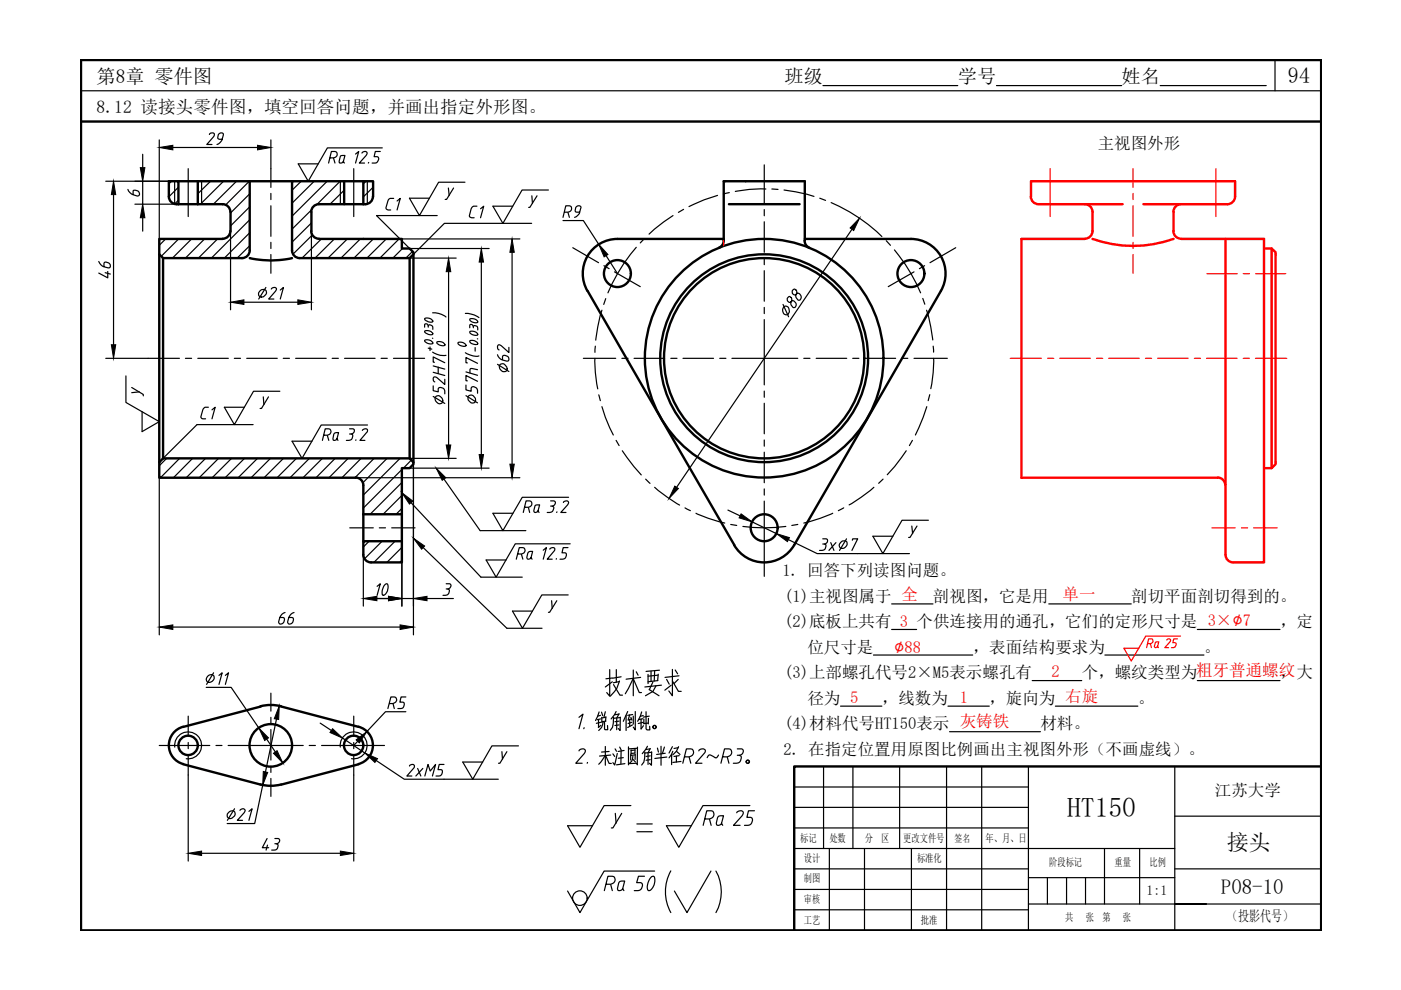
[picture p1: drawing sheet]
<svg xmlns="http://www.w3.org/2000/svg" width="297mm" height="210mm" viewBox="0 0 297 210" stroke-linecap="round" stroke-linejoin="round" font-family="sans-serif">
<g fill="none" stroke="#000" stroke-width=".25">
<path d="M70 33.5h.7a.74 .74 0 0 0 .7-.5 .74 .74 0 0 0-.1-.8l-1-.1-.6 2.5M70.7 33.6l.3 1M72.8 34.2l-.3 .3h-.5l-.1-.4 .4-1.1h.8l-.3 1.2 .2 .4M75.4 32.7l.7-.6-.7 2.5M76.7 32.5l.1-.2a.64 .64 0 0 1 1 .1l-.2 .6-1.4 1.6h1.1M78.2 34.4l-.1 .2M80.6 32.1h-1l-.3 1.1 .9 .1a.94 .94 0 0 1-.7 1.3h-.6M81.1 31.4h-11.7l-4.1 7-2.1-3.7h4.3M95.1 39.9l.1 1.6M96.2 39.9l-1.5 2.4h-.3M98.6 38.6h-5.6l-4.1 7.1-2.1-3.7h4.2M112.8 41.5l.1 1.6"/>
<path d="M113.9 41.5l-1.6 2.5h-.2M116.3 40.3h-5.6l-4.1 7.1-2.1-3.7h4.2M26.7 79.7v5.6l7.1 4.1-3.7 2.1v-4.2M55.8 84.1l.2 1.7M56.9 84.1l-1.5 2.5h-.3M59.3 83h-5.6l-4 7-2.1-3.7h4.2M68.7 92.3h.7a.7 .7 0 0 0 .8-.6 .7 .7 0 0 0-.5-.8h-.8l-.5 2.5M69.4 92.4l.3 1M71.4 93l-.4 .4-.4-.1 .2-1.2 .2-.3 .8-.1-.4 1.3 .3 .4M74.1 92l.5 .1 .2 .2a.98 .98 0 0 1-.4 .9 .98 .98 0 0 1-1 .2M74.1 90.9h.8a.61 .61 0 0 1 .2 .7 .61 .61 0 0 1-.6 .4M75.5 93.2l-.1 .2"/>
<path d="M76.8 91.3l.1-.2a.54 .54 0 0 1 .6-.3 .54 .54 0 0 1 .4 .5l-1.6 2.1h1.1M77.9 90.1h-9.8l-4.1 7.1-2.1-3.7h4.3M109.8 117.5h.8a.7 .7 0 0 0 .7-.6 .7 .7 0 0 0-.4-.8h-.8l-.6 2.5M110.6 117.5l.3 1.1M112.6 118.2l-.5 .4-.3-.1-.1-.4 .2-.9 .2-.2 .8-.1-.3 1.3 .2 .4M115.2 116.7l.7-.6-.7 2.5M116.6 116.4v-.1a.54 .54 0 0 1 .6-.3 .54 .54 0 0 1 .4 .5l-1.6 2.1h1.1M118 118.4l-.1 .2M120.4 116.1h-1l-.2 1.1h.6l.2 .1 .1 .5a.79 .79 0 0 1-.8 .8h-.6M120.6 105.4h-9.9l-4.1 7.1-2.1-3.7h4.2M120.9 115.3h-11.7l-4 7.1-2.1-3.7h4.2M193.3 111.5l.2 1.6"/>
<path d="M194.4 111.5l-1.5 2.4h-.3M196.8 110.3h-5.6l-4 7.1-2.1-3.7h4.2M117 127.4l.1 1.6M118.1 127.4l-1.6 2.4h-.2M120.5 126.1h-5.6l-4.1 7.1-2.1-3.6h4.2M106.4 159.4l.1 1.6M107.5 159.4l-1.5 2.4h-.3M109.9 158.1h-5.6l-4.1 7.1-2.1-3.6h4.2M130.5 172.5l.1 2M131.8 172.5l-1.9 3h-.3M133.8 170.8h-5.7l-5.1 8.8-2.7-4.5M159 170.8h-10l-5.1 8.8-2.6-4.5"/>
<path d="M138.8 184.7h-10.7l-5.1 8.8-2.7-4.6M142.2 184.6a9.1 9.1 0 0 0 0 8.9M150.7 184.7l-5 8.8-2.7-4.6M151.8 184.7a9.1 9.1 0 0 1 0 8.8"/>
<circle cx="122.9" cy="190.4" r="1.55"/>
</g>
<g fill="none" stroke="#000" stroke-width=".25">
<path d="M22.4 38.4h13.4M30.3 32.7v2.8M33.8 29.7v21M36.4 38.4l-.6 .6M36.6 31.3h18M37 38.4v4.9l.8-.9M37.8 39.7l-2 2M42.7 38.4v4.9M44.6 38.4l-2.7 2.7M47.4 38.4l-4.9 4.9M50.2 38.4l-5 4.9M52.9 38.4l-5 5"/>
<path d="M57.4 29.7v6.1M63.9 38.4l-2 1.9M66.6 38.4l-4.7 4.7M69.4 38.4l-7.5 7.4M77.6 38.4l-.6 .6M77.9 38.4v4.9M79.1 39.7l-2.1 2M24.1 41.3v31.8M28.6 43.3h9.2M30.3 46.2v2.8M35.1 50.7l-1.3 1.3M37.9 50.7l-3.7 3.6"/>
<path d="M40.6 50.7l-4 4M43.4 50.7l-4.1 4M46.1 50.7l-4 4M48.9 49v16.7M52.9 41.1l-4 4.1M52.9 43.8l-4 4.1M52.9 46.6l-8.1 8.1M52.9 49.3l-5.3 5.4M52.9 52.1l-2.6 2.6M66 47.3l-4.1 4M66 49v16.7M66.1 44.4l-4.2 4.2"/>
<path d="M66.2 49.8l-4.1 4.1M68.1 50.7l-4.1 4M70.9 50.7l-4.1 4M72.2 43.3v-4.9l-5 5M73 40.3l-3 3M73 43.1l-.3 .2M73.6 50.7l-4.1 4M76.4 50.7l-4.1 4M79.1 50.7l-4.1 4M81.9 50.7l-4.1 4M84.6 50.7l-4.1 4M85.2 50.7h25"/>
<path d="M85.3 52.7l-2 2M86.9 54.7h9.8M87.4 53.3l-1.4 1.4M92.7 45.7h-12.9l7.1 7h16.8M95.1 57.6v36.7M102.1 55.6v40.8M108.6 53.5v44.9M112.7 47.4h-18.5l-6.5 6.5M119.4 46.8h4.3l3.2 5M128.5 54.2l2.4 3.8M180.6 48.6l-37.1 54.7M22.4 76h9"/>
<path d="M51.7 64.1h11.4M90 72.2a1.29 1.29 0 0 1 1.8 .6 1.26 1.26 0 0 1-1.8-.6zM90 70.2a1.32 1.32 0 0 1 1.8 .6 1.14 1.14 0 0 1-1.6-.2zM90 67.5a1.32 1.32 0 0 1 1.8 .6 1.14 1.14 0 0 1-1.6-.2zM90.8 69.4v-.4l.3-.1a.73 .73 0 0 1 .7 .9M90.8 69.1a.42 .42 0 0 0-.3-.4 .42 .42 0 0 0-.5 .1v.6M90.8 73.8l.8 .2M91.2 73.6v.7M91.7 71.7h.1M91.7 74.7a3.8 3.8 0 0 0 2.9 .6M91.7 66.3a4.3 4.3 0 0 1 2.9 .9M91.8 78.9l2.5 .7"/>
<path d="M91.8 77.6l2.5 .7M92.1 76.8h-.3v-1.1l2.5 1.2M92.6 72.5a1.29 1.29 0 0 1 1.7 .6 1.26 1.26 0 0 1-1.7-.6zM92.9 77.8v1.4M97.1 72.7a1.29 1.29 0 0 1 1.7 .6 1.26 1.26 0 0 1-1.7-.6zM98.7 74.8l.9 .5a2.71 2.71 0 0 0 1.9 .2M98.7 66.4a5.1 5.1 0 0 1 2.8 .9M98.8 78.9l2.4 .7M99.1 76.9h-.3v-1.1l2.4 1.2M99.6 72.3a1.26 1.26 0 0 1 1.7 .6 1.23 1.23 0 0 1-1.7-.6zM99.6 70.3a1.26 1.26 0 0 1 1.7 .6 1.23 1.23 0 0 1-1.7-.6zM99.6 67.7a1.26 1.26 0 0 1 1.7 .6 1.23 1.23 0 0 1-1.7-.6z"/>
<path d="M100.4 69.5v-.4h.6a.68 .68 0 0 1 .3 .9M100.4 69.2a.41 .41 0 0 0-.3-.4 .41 .41 0 0 0-.5 .2v.5M100.7 73.7v.8M101.2 71.8l.1 .1M101.2 78.4l-1.4-.3-.2 .3v.7M35.3 97.2l-1.5 1.5M38.1 97.2l-4.1 4.1M40.8 97.2l-4 4.1M43.6 97.2l-4.1 4.1M46.3 97.2l-4.1 4.1M49.1 97.2l-4.1 4.1M51.8 97.2l-4.1 4.1"/>
<path d="M53.7 90h-11.9l-7.2 7.2M54.6 97.2l-4.1 4.1M57.3 97.2l-4.1 4.1M60.1 97.2l-4.1 4.1M62.9 97.2l-4.2 4.1M65.6 97.2l-4.1 4.1M68.4 97.2l-4.2 4.1M71.1 97.2l-4.1 4.1M73.8 97.2l-4 4.1M76.6 97.2l-4.1 4.1M79.3 97.2l-4 4.1M82.1 97.2l-5.2 5.1"/>
<path d="M84.8 97.2l-7.8 7.8M85.2 99.6l-8.2 8.1M86.9 97.2h9.8M86.9 99.3h16.8M87.2 97.6l-1.7 1.7M87.7 98v36.6M91.8 81.8v1l1.1 .3v-.7l.2-.2h.4a.8 .8 0 0 1 .8 .7v.6M91.8 84.1l2.5 1.4M92.4 84.1a.92 .92 0 0 1 1.2 .2 .92 .92 0 0 1-.1 1.2 1 1 0 0 1-1-.3 1 1 0 0 1-.1-1.1zM94.3 80.4v1.1l-1.6-1.4-.6-.2a.62 .62 0 0 0 .1 1.1M98.8 81.6v1.1l1.1 .3 .1-.9a.94 .94 0 0 1 1.2 .6v.7M98.8 83.9l2.4 1.5"/>
<path d="M99.1 80.8l-.3-.1v-1.1l2.4 1.2M99.5 83.8a.94 .94 0 0 1 1.2 .4 .94 .94 0 0 1-.2 1.2 .99 .99 0 0 1-1.1-.4 .99 .99 0 0 1 .1-1.2zM33.8 101.3v33.3M75.4 101.3h34.8M77 117.6v10.9M78.3 114.8l-1.3 1.2M81 114.8l-3.7 3.7M83.8 114.8l-4.5 4.4M85.2 102.3l-6.7 6.7M85.2 105.1l-4 3.9M85.2 107.8l-1.2 1.2M85.2 116.1l-3.2 3.1"/>
<path d="M85.2 118.8l-.4 .4M85.2 119.2v9.3M87.2 106.6l14.8 15.8h8.7M89.7 116.1l17.8 17.1h7.4M94.1 101.6l7.7 10.9h9.7M154.3 108.1l2.6 1.3M159.5 110.6l5.1 2.5M167.2 114.4l6.1 3h19.5M36.6 133h48.2M85.2 126.9h2.5M90.5 126.9h5.6M94.6 124.9l.6 .1a.95 .95 0 0 1-.2 1 .95 .95 0 0 1-1.1 .2"/>
<path d="M94.6 123.8h.7a.59 .59 0 0 1 .3 .7 .59 .59 0 0 1-.7 .4M185.2 138.9h21M189 128h8.8M189 133.5h5.3M222.4 128h17.4M234.3 138.9h21M253.9 133.5h17.5M37.1 158.4a2.86 2.86 0 0 1 2.7-3.2 2.86 2.86 0 0 1 2.9 3 2.86 2.86 0 0 1-3.2 2.7M43.7 145.7h5.3l5.9 8.7M56.5 156.7l1.9 2.7M58.6 152.5l-2.3 11.1M67.9 153.3l2.4 1.6"/>
<path d="M72.1 158.4a2.86 2.86 0 0 1 2.8-3.2 2.86 2.86 0 0 1 2.9 3 2.86 2.86 0 0 1-3.3 2.7M72.6 156.5l4.8 3.2M75.8 157.2l-.8 .9M86 150.9h-4.3l-3.9 4.2M178.2 149.7h8.8M201 149.7h8.7M201.3 155.1h19.3M218.8 144.3h10.5M223.8 149.7h17.4M253.9 144.3h17.5M39.9 164.3v18.3M55.7 166.5l-1.7 8.1h-5.8"/>
<path d="M75 164.3v18.3M79.7 161.2l6 4h19.9M120.3 175.1h5.3M135 176.3h3.3M135 174.7h3.3M141.3 175.1h5.2M42.7 180.9h29.5"/>
</g>
<!-- layer: 0 -->
<g fill="none" stroke="#000" stroke-width=".25">
<path d="M17.2 19.2h262.9M174.5 18.1h28.6M211.3 18.1h26.5M246 18.1h22.5M270.3 12.7v6.5M122.8 152.1l.8-.7-.8 3.1M122.8 159.2a.73 .73 0 0 1 .7-.4 .73 .73 0 0 1 .6 .5l-.2 .5-1.8 2h1.3M123.9 154.3l-.1 .2M126.9 152.6v1.6M127 150.9l-.7 1.9M127.3 152.4l-.7 .2M127.4 153.1l-1 .3"/>
<path d="M127.4 153.8l-.5 .4M127.6 152.1v1.1M127.9 153.1l-.4 1.1-.6 .7M128.2 153.1v1.5l.1 .1h.5v-.9M128.3 158.3v3.9M128.5 152l-.1 .9M128.5 152.9l-.9 .1M129.1 159.3l-1.6 .2M129.9 159.8l.4 .6M130.1 152.1l-.2 2.1-.5 .6M130.4 158.8l.3 .5M130.6 150.9l-1 1.5"/>
<path d="M130.8 152.3v2.4M130.9 159.8l-.6 2.4-.4-.5M131.3 152.9l-.9 .1M131.3 153.7l-.9 .1M131.4 158.4l.3 .7M131.5 152v2.9l-.4-.4M131.5 152.1l-1.4 .2M131.7 159.2l-.1 2.7M132.3 159.1l-1.3 .2M132.7 151.7v3.2M133.1 150.9l-.9 2M133.3 158.4v3.8"/>
<path d="M133.5 151.6l-.3 1.1 .7-.3M133.5 152.6v1.4M133.7 160v1.1M133.8 152.1l.2 .6M133.8 159v.9M133.9 153.1l-.7 .3M134.1 153.7l-1 .5M134.3 151.8v1.7M134.6 159l-.8 .1M134.6 158.9v.8l-.8 .1M134.7 150.9v3.9l-.4-.6M134.7 159.9l-.1 1.1"/>
<path d="M135.1 158.7l-1.8 .1M135.2 158.4l-.1 3.8M135.9 152.5v2l.5-.6M136 150.9l-.8 2M136.3 152.4l-.8 .2M136.4 153.1l-1.1 .3M136.5 152.5v1M136.7 159.5l-.2 2.1-.5 .6M137 150.9v3.6l.2 .3h.6l-.1-.8M137.3 158.2l-1.1 1.6M137.4 159.6v2.5M137.4 153.3l-.9 .1"/>
<path d="M137.5 152.3l-.1 1.2M137.8 158.8l-.8 .1M137.9 158.7l-.5 .8M138.2 159.4l-.1 2.8-.4-.4M138.2 159.5l-1.5 .2M139.4 158.6l.2 .9M140.2 158.2v4M140.9 158.4l-.5 1.4M141 159.7l-1.8 .3M142.6 158.3l-.8 1.4M142.6 159.3l-.2 .6M143.4 159.3l.8 .7"/>
<path d="M143.8 158.5l-.9 .2M143.9 158.3l-.5 1-.8 .7M148.2 159.2a.76 .76 0 0 1 .7-.4 .76 .76 0 0 1 .6 .5l-2 2.5h1.3M156.3 158.8h1a.74 .74 0 0 1 .2 .9 .74 .74 0 0 1-.8 .4M124.6 161.7l-.1 .1M128.3 160.2l-1.4 1.8M128.4 160.2l.7 1.7h.5M129.5 160.1l-2.4 .2M132.2 160.6l-1.1 .2M132.5 161.9l-1.8 .3M133.3 161.9l1.7-.1 .1 .3M134.2 160.3l-.3 1.1-.4 .4"/>
<path d="M134.2 161l.5 .6M134.6 160l-.9 .2M137.9 160.3l-.9 .1M137.9 161.1l-.9 .1M141.4 160.5l-2.6 .3M141.8 160.7l.6-.8v2.2M143.4 160.3v1.3M144 160.2l-1.1 .2M144.4 161.4l-1.8 .3M145.2 160.5h.9a.87 .87 0 0 0 .9-.7 .87 .87 0 0 0-.5-1h-1l-.7 3M146.1 160.6l.4 1.2M152.3 160.1l-.3 .5h-.4a1.45 1.45 0 0 0-1.3-.5l-.4 .5"/>
<path d="M153.3 160.5h.9a.87 .87 0 0 0 .9-.7 .87 .87 0 0 0-.6-1h-.9l-.7 3M154.2 160.6l.3 1.2M156.3 160.1l.8 .2a1.21 1.21 0 0 1-.3 1.3 1.21 1.21 0 0 1-1.3 .2M168.4 179.9h80.7M168.4 175.5h49.6M168.4 171.2h49.6M168.4 166.9h49.6M174.6 162.5v17.4M175.8 179.9v17.4M180.8 162.5v17.4M183.3 179.9v17.4M190.7 162.5v17.4"/>
<path d="M193.2 179.9v17.4M200.7 162.5v34.8M208.1 162.5v34.8M218 162.5v34.8M234.2 179.9v11.8M241.6 179.9v11.8M249.1 173h31M249.1 162.5v34.8M168.4 184.2h49.6M168.4 192.9h49.6M168.4 188.6h49.6M218 191.7h62.1"/>
<path d="M218 186.1h31.1M222.1 186.1v5.6M226.1 186.1v5.6M230.2 186.1v5.6M249.1 184.2h31M255.8 191.7h-6.7h6.7"/>
<circle cx="138.8" cy="154.1" r=".36"/>
<circle cx="138.8" cy="154.1" r=".32"/>
<circle cx="158.5" cy="161.5" r=".36"/>
<circle cx="158.5" cy="161.5" r=".32"/>
</g>
<g fill="none" stroke="#000" stroke-width=".51">
<path d="M37.8 38.4h4.1M41.9 38.4h11v14.7a1.63 1.63 0 0 1-1.6 1.6M41.9 38.4v4.9M52.9 38.4h9M73 38.4h4M77 38.4h2.1v3.3a1.76 1.76 0 0 1-2.1 1.6M77 38.4v4.9M33.8 53.9v44.1M34.6 54.7v42.5M34.6 54.7h16.7M37.4 43.3a1.63 1.63 0 0 1-1.6-1.6v-3.3h2v4.9M37.5 43.3h9.7a1.63 1.63 0 0 1 1.6 1.6"/>
<path d="M47.2 50.7h-13.4v3.2l.8 .8M48.8 49a1.63 1.63 0 0 1-1.6 1.6M48.9 44.9v4.1M52.9 54.7a21.1 21.1 0 0 0 9 0M66 49a1.63 1.63 0 0 0 1.6 1.6M66 44.9v4.1M73 43.3v-4.9h-11.1v14.7a1.63 1.63 0 0 0 1.7 1.6h23.3l.8-.8v-.4l-.8-.8h-1.7v-2h-17.6M77 43.3h-9.4a1.63 1.63 0 0 0-1.6 1.6M86.9 54.7v42.5M87.7 53.9v44.1M153.4 50.7h-22.5a7.3 7.3 0 0 0-6.4 11M154.5 43.3h15"/>
<path d="M170.6 51a1.63 1.63 0 0 0 1 1.5M170.6 50.7h22.5a7.3 7.3 0 0 1 6.4 11M170.6 51v-12.6h-17.2v12.6a1.63 1.63 0 0 1-1 1.5M124.6 61.7l31.1 53.9a7.3 7.3 0 0 0 12.7 0l31.1-53.9M75.4 101.2a1.63 1.63 0 0 1 1.6 1.7v11.9M75.4 101.3h-41.6v-3.3l.8-.8h52.3l.8 .8v.4l-.8 .9h-1.7v9.7h-8.2M77 114.8h8.2v4.4h-6.5a1.63 1.63 0 0 1-1.7-1.6zM85.2 109v5.8M38.8 154.1a4.1 4.1 0 0 0-3 3.9 4.1 4.1 0 0 0 3 4M55.2 149.8l1.9-.3 2.5 .3M55.3 149.8l-16.5 4.3M59.6 149.8l16.5 4.3"/>
<path d="M76 154.1a4.1 4.1 0 0 1 3.1 3.9 4.1 4.1 0 0 1-3.1 4M38.8 162l16.5 4.4M55.2 166.3l1.9 .3 2.5-.3M76.1 162l-16.5 4.4"/>
<circle cx="130.9" cy="58" r="2.86"/>
<circle cx="193.1" cy="58" r="2.86"/>
<circle cx="162" cy="76" r="25.3"/>
<circle cx="162" cy="76" r="22"/>
<circle cx="162" cy="76" r="21.2"/>
<circle cx="162" cy="111.9" r="2.86"/>
<circle cx="39.9" cy="158" r="2.05"/>
<circle cx="57.4" cy="158" r="4.5"/>
<circle cx="75" cy="158" r="2.05"/>
</g>
<g fill="none" stroke="#000" stroke-width=".25">
<path d="M39.9 35.8v10.1M57.4 35.8v3.9M75 35.8v10.1M162 35v8.2M57.4 41v1.3M57.4 43.6v6.5M57.4 51.4v1.3M57.4 54v3.9M121.4 52.5l5.5 3.2M128 56.3l1.1 .7M130.3 57.6l5.4 3.2M134.9 52.4a35.9 35.9 0 0 0-6 9.7"/>
<path d="M136.6 50.6l-.9 .9M142.7 45.7l-2 1.4-3.1 2.5M144.9 44.4l-1.1 .6M152.1 41.4a31.5 31.5 0 0 0-6 2.4M154.6 40.8l-1.2 .3M162 44.4v1.3M162 47v6.5M162 54.8v1.3M162 57.4v6.5M162.4 40.1a27.6 27.6 0 0 0-6.5 .5M163.6 40.1l1.4 .1M166.2 40.3l2.5 .4 3.9 .9"/>
<path d="M173.8 42l1.2 .5M176.2 43a35.1 35.1 0 0 1 10.8 7.2M187.9 51l.9 1M189.6 53a35.8 35.8 0 0 1 5.6 9.1M193.8 57.6l-5.5 3.2M196 56.3l-1.1 .7M202.6 52.5l-5.4 3.2M31.4 76h6.6M39.3 76h1.3M41.9 76h6.5M49.7 76h1.3M52.3 76h6.5"/>
<path d="M60.1 76h1.3M62.7 76h6.5M70.4 76h1.3M73.1 76h6.4M80.8 76h1.3M83.4 76h6.6M123.7 76h6.8M126.1 76a27.8 27.8 0 0 0 .6 6.5M126.2 73.4l-.1 1.3M127.6 65.8l-.9 3.5-.4 2.8M128.4 63.3l-.4 1.2M131.9 76h1.3"/>
<path d="M134.4 76h6.5M142.2 76h1.3M144.8 76h6.5M152.6 76h1.3M155.2 76h13.9M162 67.8v13.8M162 65.2v1.3M170.4 76h1.3M173 76h6.5M180.8 76h1.3M183.4 76h6.5M191.2 76h1.3"/>
<path d="M193.8 76h7.1M195.7 63.3l.4 1.2M196.5 65.8l.8 3.5 .5 2.8M197.9 73.4v1.3M197.9 76a27.2 27.2 0 0 1-.6 6.4M126.9 83.7l.4 1.2M127.6 86.2l.7 2.3 1.7 3.7M130.6 93.4l.7 1.1M131.9 95.6l2.5 3.3 1.6 1.8M162 82.9v1.3M162 85.5v6.5M162 93.3v1.3"/>
<path d="M162 95.9v6.4M192.1 95.6l-2.4 3.3-1.6 1.8M193.4 93.4l-.6 1.1M196.5 86.2l-.8 2.3-1.6 3.7M197.1 83.7l-.3 1.2M74.2 111.9h4.9M80.4 111.9h1.3M83 111.9h5M136.9 101.6l.9 .9M138.8 103.3l2.7 2.1 2.6 1.7M145.2 107.7l1.2 .6M147.6 108.8a30 30 0 0 0 6.1 2.1"/>
<path d="M154.9 111.2l1.3 .2M157.5 111.6a35.1 35.1 0 0 0 9.1 0M162 106.2v16M162 103.7v1.3M169.1 111.2l-1.2 .2M176.6 108.8a31.9 31.9 0 0 1-6.2 2.1M178.9 107.7l-1.2 .6M185.3 103.3l-2.7 2.1-2.6 1.6M187.2 101.6l-.9 .9M33.8 158.1h10.7M39.9 151.8v4.3M39.9 157.4v1.3"/>
<path d="M45.8 158.1h1.3M48.4 158.1h15.9M57.4 147v3.8M57.4 152.1v1.3M57.4 154.7v6.4M65.6 158.1h1.3M68.2 158.1h13.3M75 151.8v4.3M75 157.4v1.3M39.9 160v4.3M57.4 162.5v1.3M57.4 165v3.9"/>
<path d="M75 160v4.3"/>
</g>
<g fill="#000" stroke="#000" stroke-width=".21">
<path d="M29.7 35.5h1l-.4 2.9zM33.8 31.3l2.8-.5v1zM54.6 30.8l2.8 .5-2.8 .5zM24.1 38.4l.4 2.9h-.9zM30.3 43.3l.4 2.9h-1zM95.1 54.7l.5 2.9h-1zM102.1 52.7l.4 2.9h-.9zM108.6 50.7l.4 2.8h-.9zM126.9 51.8l2 2.2-.8 .5zM182.2 46.3l-1.2 2.6-.8-.6zM23.6 73.1h.9l-.4 2.9zM48.9 64.1l2.8-.5v.9z"/>
<path d="M63.1 63.6l2.9 .5-2.9 .4zM94.6 94.3h1l-.5 2.9zM101.6 96.4h.9l-.4 2.9zM108.1 98.4h.9l-.4 2.9zM85.2 104.5l2.3 1.7-.7 .7zM87.7 114.1l2.3 1.7-.6 .6zM92.5 99.3l2 2-.7 .5zM143.1 103.1l.7 .5-2 2.1zM157.1 109l2.4 1.6-2.8-.8zM164.6 113.1l2.8 .9-.5 .8zM33.8 133l2.8-.5v1zM84.8 132.5l2.9 .5-2.9 .5z"/>
<path d="M87.7 126.9l2.8-.5v1zM54.9 154.4l2 2-.8 .6zM59.2 149.7l-.1 2.9-.9-.2zM58 159.7l.7-.5 1.3 2.6zM70.5 154.5l2.1 2-2.6-1.2zM75.5 156.9l2.3-1.8-1.6 2.4zM55.8 163.6l1 .2-1.1 2.7zM77.4 159.7l2.6 1.2-.5 .8zM39.9 180.9l2.8-.4v.9zM72.2 180.5l2.8 .4-2.8 .5z"/>
</g>
<!-- layer: 0 -->
<path d="M17.2 12.7h262.9v184.6h-262.9zM17.2 25.8h262.9M280.1 162.5h-111.7v34.8" fill="none" stroke="#000" stroke-width=".51"/>
<g fill="none" stroke="#f00" stroke-width=".25">
<path d="M222.7 35.8v10.1M240.2 35.8v3.9M257.8 35.8v10.1M153.4 51v1.1M240.2 41v1.3M240.2 43.6v6.5M240.2 51.4v1.3M240.2 54v3.9M255.9 58h6.4M263.6 58h1.3M266.2 58h6.4M214.2 76h6.6"/>
<path d="M222.1 76h1.3M224.7 76h6.5M232.5 76h1.3M235.1 76h6.4M242.9 76h1.3M245.4 76h6.5M253.2 76h1.3M255.8 76h6.5M263.6 76h1.3M266.2 76h6.6M256.9 111.9h5M263.2 111.9h1.3"/>
<path d="M265.8 111.9h5M243.4 136.5h.5a.53 .53 0 0 0 .6-.4 .53 .53 0 0 0-.4-.6h-.6l-.4 1.8M243.9 136.5l.2 .8M245.4 137l-.3 .3-.3-.2 .2-.9 .7-.1-.3 .9 .2 .3M247.4 135.7a.4 .4 0 0 1 .6-.2 .4 .4 0 0 1 .1 .6l-1.1 1.2h.8M249.6 135.5h-.7l-.2 .8h.5l.2 .4-.2 .4-.8 .2M250.3 134.9h-7.4l-3.1 5.3-1.5-2.8h3.2"/>
</g>
<path d="M218.6 41.7a1.63 1.63 0 0 0 1.6 1.6h17.8M218.6 41.7v-3.3h43.3v3.3a1.63 1.63 0 0 1-1.7 1.6h-17.8M230 43.3a1.63 1.63 0 0 1 1.6 1.6v4.1M230 50.7h-13.4v50.6h41.6M231.6 49a1.63 1.63 0 0 1-1.6 1.6M231.6 50.7a25.7 25.7 0 0 0 17.2 0M248.8 49a1.63 1.63 0 0 0 1.6 1.6M250.4 43.3a1.63 1.63 0 0 0-1.6 1.6v4.1M250.4 50.7h17.6v68.5h-6.5a1.63 1.63 0 0 1-1.7-1.6v-66.9M268 52.7h1.6l.9 .8v44.9l-.9 .9h-1.6M269.6 52.7v46.6M258.2 101.2a1.63 1.63 0 0 1 1.6 1.7" fill="none" stroke="#f00" stroke-width=".51"/>
<text font-size="9.7" x="127.4" y="148.9">技术要求</text>
<text font-size="7.5" x="171.1" y="68.4" transform="rotate(-90 171.1 68.4)">88</text>
<g font-size="6.6">
<text x="148.2" y="176.4">Ra 25</text>
<text x="127.4" y="190.1">Ra 50</text>
</g>
<text font-size="5.8" x="226.3" y="173.2">HT150</text>
<g font-size="5.7">
<text x="43" y="31.8">29</text>
<text x="80.8" y="45.9">C1</text>
<text x="98.8" y="47.3">C1</text>
<text x="118.5" y="47.3">R9</text>
<text x="24.7" y="60" transform="rotate(-90 24.7 60)">46</text>
<text x="54" y="64.6">21</text>
<text x="109" y="80.1" transform="rotate(-90 109 80.1)">62</text>
<text x="41.6" y="90">C1</text>
<text x="172.9" y="117.8">3x 7</text>
<text x="79" y="127.4">10</text>
<text x="58.2" y="133.7">66</text>
<text x="42.7" y="146.4">11</text>
<text x="81.5" y="151.3">R5</text>
<text x="85.4" y="165.8">2xM5</text>
<text x="47.3" y="175.3">21</text>
<text x="54.7" y="181.3">43</text>
</g>
<text font-size="5.3" x="110.1" y="109.7">Ra 3.2</text>
<text font-size="4.9" x="27.2" y="85">y</text>
<g font-size="4.7">
<text x="273.1" y="17.6">94</text>
<text x="260.1" y="180.2">接头</text>
</g>
<g font-size="4.4">
<text x="26.1" y="42.7">6</text>
<text x="258.9" y="189.6">P08-10</text>
</g>
<g font-size="4.1">
<text x="20.5" y="17.6">第8章 零件图</text>
<text x="166.3" y="17.6">班级</text>
<text x="203.1" y="17.6">学号</text>
<text x="237.8" y="17.6">姓名</text>
</g>
<text font-size="3.8" fill="#f00" x="189.6" y="138.4">∅88</text>
<text font-size="3.7" x="20.5" y="23.9">8.12 读接头零件图，填空回答问题，并画出指定外形图。</text>
<g font-size="3.5">
<text x="232.7" y="31.5">主视图外形</text>
<text x="165.9" y="122.2">1. 回答下列读图问题。</text>
<text x="166.3" y="127.6">(1)主视图属于 全</text>
<text x="197.8" y="127.6">剖视图，它是用</text>
<text x="239.8" y="127.6">剖切平面剖切得到的。</text>
<text x="166.3" y="133">(2)底板上共有 3 个供连接用的通孔，它们的定形尺寸是 3×∅7</text>
<text x="271.4" y="133">，定</text>
<text x="166.3" y="143.8">(3)上部螺孔代号2×M5表示螺孔有</text>
<text x="171.2" y="138.4">位尺寸是</text>
<text x="206.2" y="138.4">，表面结构要求为</text>
<text x="229.3" y="143.8">个，螺纹类型为粗牙普通螺纹</text>
<text x="255.3" y="138.4">。</text>
<text x="271.4" y="143.8">，大</text>
<text x="171.2" y="149.2">径为 5</text>
<text x="187" y="149.2">，线数为</text>
<text x="209.7" y="149.2">，旋向为 右旋</text>
<text x="241.2" y="149.2">。</text>
<text x="166.3" y="154.6">(4)材料代号HT150表示 灰铸铁</text>
<text x="220.6" y="154.6">材料。</text>
<text x="166.1" y="160">2. 在指定位置用原图比例画出主视图外形（不画虚线）。</text>
<text x="257.6" y="168.8">江苏大学</text>
</g>
<g font-size="3.5" fill="#f00">
<text x="225.3" y="127.3">单一</text>
<text x="222.9" y="143.5">2</text>
<text x="203.5" y="149.1">1</text>
</g>
<text font-size="3.1" x="260.2" y="195.2">（投影代号）</text>
<text font-size="2.9" x="243.1" y="189.8">1:1</text>
<g font-size="2.3">
<text x="169.7" y="178.4">标记</text>
<text x="175.8" y="178.4">处数</text>
<text x="183.3" y="178.4">分</text>
<text x="186.8" y="178.4">区</text>
<text x="191.5" y="178.4">更改文件号</text>
<text x="208.9" y="178.4">年、月、日</text>
<text x="170.4" y="182.8">设计</text>
<text x="194.4" y="182.8">标准化</text>
<text x="222.4" y="183.6">阶段标记</text>
<text x="236.3" y="183.6">重量</text>
<text x="243.7" y="183.6">比例</text>
<text x="170.4" y="191.5">审核</text>
<text x="170.4" y="187.1">制图</text>
<text x="170.4" y="195.8">工艺</text>
<text x="195.2" y="195.8">批准</text>
<text x="225.8" y="195.2">共</text>
<text x="230.2" y="195.2">张</text>
<text x="233.7" y="195.2">第</text>
<text x="238.1" y="195.2">张</text>
</g>
<text font-size="2.2" x="202.4" y="178.4">签名</text>
</svg>
